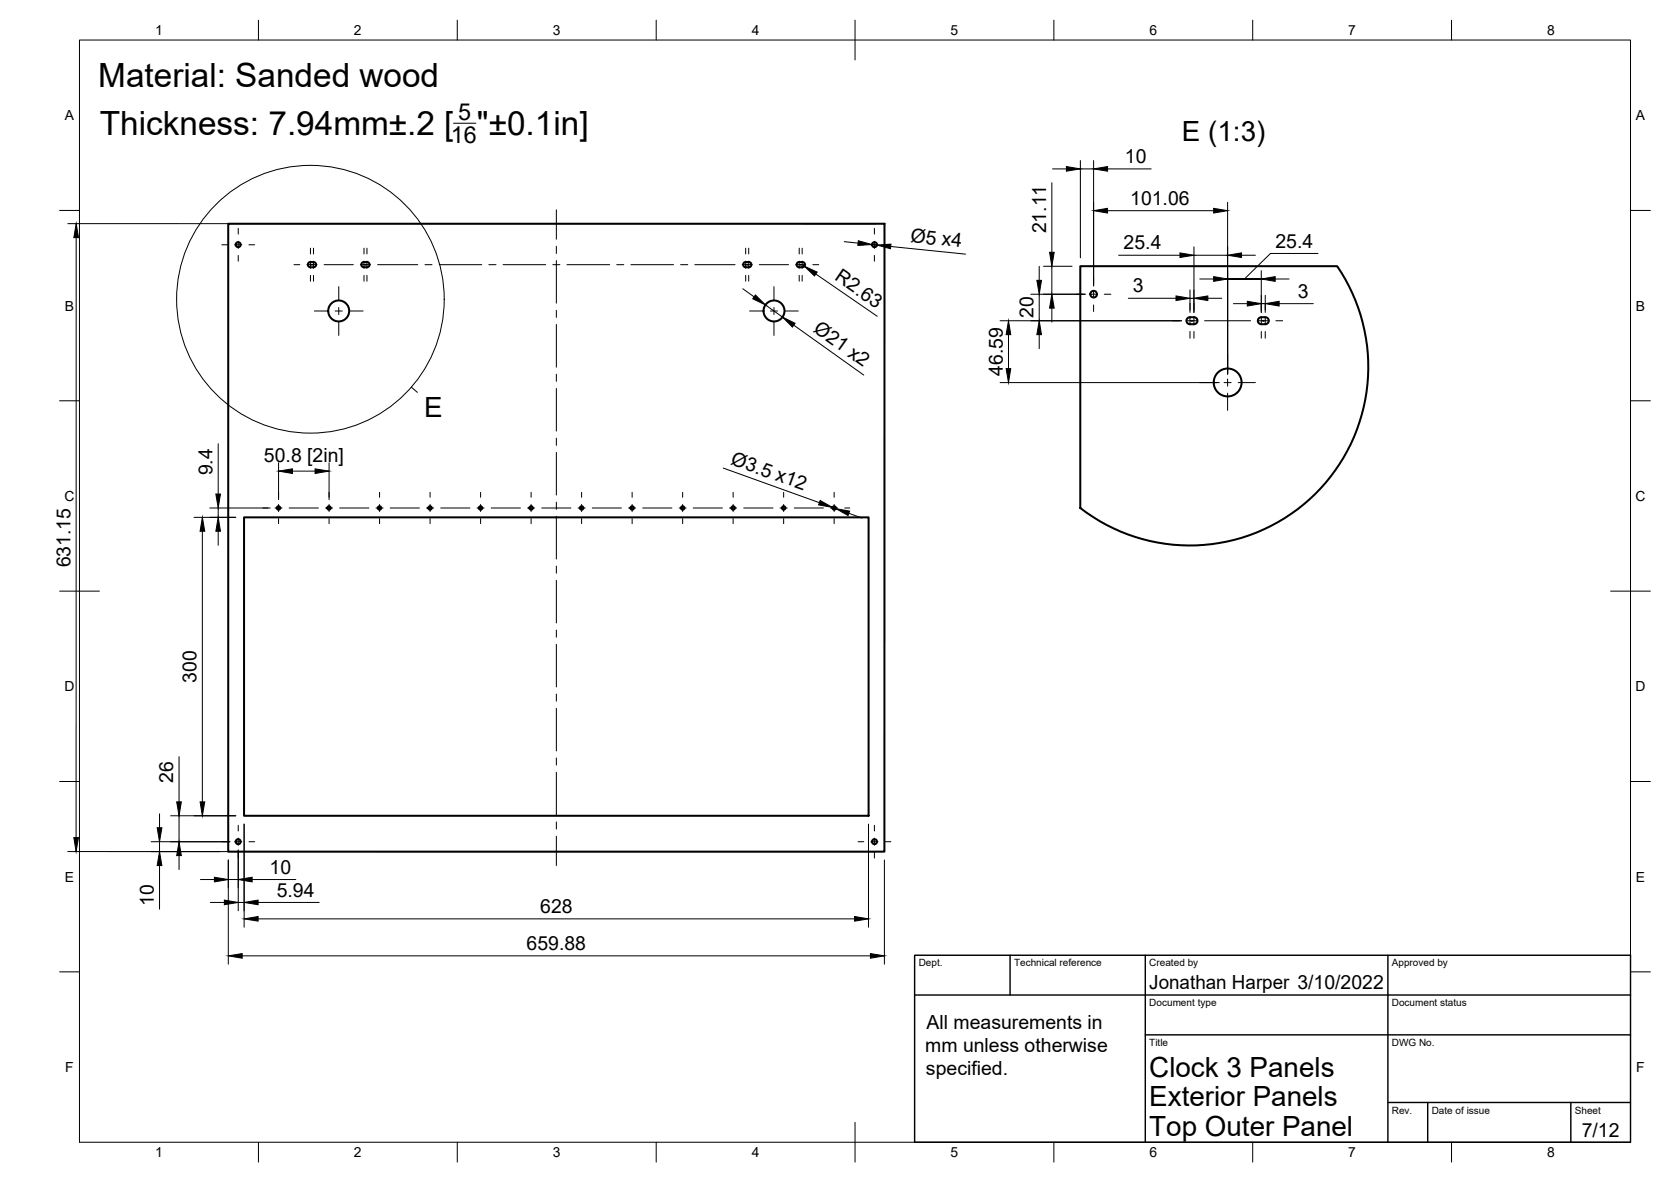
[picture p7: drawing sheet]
<svg xmlns="http://www.w3.org/2000/svg" width="420mm" height="297mm" viewBox="0 0 420 297" stroke-linecap="round" stroke-linejoin="round" font-family="sans-serif">
<!-- layer: Visible -->
<g fill="none" stroke="#000" stroke-width=".51">
<path d="M57.4 56.2h165v157.8h-165zM78.1 65.9h.7M78.1 65.8a.67 .67 0 0 0-.7 .7 .67 .67 0 0 0 .7 .7h.7a.67 .67 0 0 0 .7-.7 .67 .67 0 0 0-.7-.7M91.5 65.9h.7M91.5 65.8a.67 .67 0 0 0-.7 .7 .67 .67 0 0 0 .7 .7h.7M92.3 65.8a.67 .67 0 0 1 .6 .7 .67 .67 0 0 1-.6 .7M187.5 65.9h.8M187.5 65.8a.67 .67 0 0 0-.6 .7 .67 .67 0 0 0 .6 .7h.8a.67 .67 0 0 0 .6-.7 .67 .67 0 0 0-.6-.7M201 65.9h.7M201 65.8a.67 .67 0 0 0-.7 .7 .67 .67 0 0 0 .7 .7h.7a.67 .67 0 0 0 .7-.7 .67 .67 0 0 0-.7-.7M271.6 66.9h64.6a44.9 44.9 0 0 1-6.3 58 44.9 44.9 0 0 1-58.3 2.8zM298.6 80a1.82 1.82 0 0 1 2.4 .3 .88 .88 0 0 1-.8 1.2h-1a.88 .88 0 0 1-.8-.6 .88 .88 0 0 1 .2-.9z"/>
<path d="M316.5 80a1.8 1.8 0 0 1 2.5 .3 .88 .88 0 0 1-.9 1.2h-.9a.88 .88 0 0 1-.9-.6 .88 .88 0 0 1 .2-.9zM61.4 130h157v75h-157z"/>
<circle cx="59.9" cy="61.5" r=".62"/>
<circle cx="85.2" cy="78.1" r="2.64"/>
<circle cx="194.6" cy="78.1" r="2.64"/>
<circle cx="219.9" cy="61.5" r=".62"/>
<circle cx="275" cy="73.9" r=".84"/>
<circle cx="308.7" cy="96.1" r="3.5"/>
<circle cx="70" cy="127.7" r=".43"/>
<circle cx="82.7" cy="127.7" r=".43"/>
<circle cx="95.4" cy="127.7" r=".43"/>
<circle cx="108.1" cy="127.7" r=".43"/>
<circle cx="120.8" cy="127.7" r=".43"/>
<circle cx="133.6" cy="127.7" r=".43"/>
<circle cx="146.3" cy="127.7" r=".43"/>
<circle cx="159" cy="127.7" r=".43"/>
<circle cx="171.7" cy="127.7" r=".43"/>
<circle cx="184.4" cy="127.7" r=".43"/>
<circle cx="197.1" cy="127.7" r=".43"/>
<circle cx="209.8" cy="127.7" r=".43"/>
<circle cx="59.9" cy="211.5" r=".62"/>
<circle cx="219.9" cy="211.5" r=".62"/>
</g>
<!-- layer: Border -->
<g fill="none" stroke="#000" stroke-width=".25">
<path d="M20 10.1h390v276.9h-390zM65 5.1v5M115 5.1v5M165 5.1v5M215 5.1v10M265 5.1v5M315 5.1v5M365 5.1v5M15 52.9h5M410 52.9h5M15 100.7h5M410 100.7h5"/>
<path d="M15 148.6h10M405 148.6h10M15 196.4h5M410 196.4h5M15 244.2h5M410 244.2h5M65 287v5M115 287v5M165 287v5M215 282.1v9.9M265 287v5M315 287v5"/>
<path d="M365 287v5"/>
</g>
<!-- layer: TitleBlock -->
<path d="M230 240.1h180v46.9h-180zM230 250h180M254 240.1v9.9M288 240.1v46.9M349 240.1v46.9M288 260.1h122M349 277.1h61M359 277.1v9.9M395 277.1v9.9" fill="none" stroke="#000" stroke-width=".36"/>
<!-- layer: Dimensions -->
<g fill="none" stroke="#000" stroke-width=".25">
<path d="M17.1 56.2h203.2M19.2 59.7l-.1 150.8M264.5 45.9v17.5M264.6 42.4h3.5M271.7 40.4v24.4M271.7 42.4h3.3M275 40.4v31.4M278.5 52.9h26.7M278.5 42.4h11M308.7 50.8v43.2M186.8 72.6l2.8 2M192.5 76.6l4.2 3.1"/>
<path d="M201.7 66.5l.5 .4M205.1 68.9l15.5 10.6M212.3 60.7l3.5 .4M219.2 61.5l1.3 .1M224 61.9l18.8 2M259.2 73.9h13.7M261.3 66.9v3.5M261.3 73.9v6.7M262.4 66.9h7.2M264.5 66.9v7M264.5 77.4v3.5M281.3 64.1h15.4"/>
<path d="M283.7 75h12M299.2 72.9v5.6M299.2 75h1M300.2 62v16.5M300.2 64.1h8.5M301.7 70.1h3.5M303.7 75h3.5M308.7 70.1h8.4h-8.4M310.1 76.3h3.5M312.2 64.1h3.5M317.1 68v10.5M317.1 76.3h1"/>
<path d="M318.1 74.2v4.3M320.6 70.1h3.5M321.6 76.3h8.6M331.4 63.7h-12l-6.5 6.4M199.6 81.7l17.6 12.6M251.5 80.6h45.6M251.5 96.1h55.1M253.6 84.1v8.5M261.3 84.1v3.5M54.9 111.5v12.6M70 116.3v9.3M73.5 118.4h5.7"/>
<path d="M82.7 116.3v9.3M181.9 117.6l24.1 8.7M48.8 130h10.5M50.9 133.5v68M52.7 127.7h15.2M54.9 127.7v2.3M54.9 133.5v3.5M209.3 127.5l.8 .3M213.4 129l3.3 1.2M45 190.1v11.4M17 214h203.3M38 211.5h19.8"/>
<path d="M40.1 204.5v3.5M40.1 211.5v2.5M40.1 217.5v11M42.9 205h16.4M45 205v6.5M45 215v3.5M57.4 216.1v26.2M59.9 213.6v15.3M61.4 207.1v25.9M218.4 207.1v25.9M222.4 216.1v26.2M50.4 221h3.5"/>
<path d="M52.9 226.8h3.5M57.4 221h2.5M59.9 226.8h1.5M63.4 221h11M64.9 226.8h15.4M64.9 230.9h150M60.9 240.2h158"/>
</g>
<g fill="#000" stroke="#000" stroke-width=".25">
<path d="M19.2 56.2l.5 3.5h-1.1zM268.1 41.9l3.6 .5-3.6 .6zM275 52.9l3.5-.5v1.1zM275 42.4l3.5-.5v1.1zM305.2 52.4l3.5 .5-3.5 .6zM189.9 74.1l2.6 2.5-3.2-1.5zM202.2 66.9l3.3 1.5-.7 .9zM215.8 60.5l3.4 1-3.5 .2zM220.5 61.6l3.5-.3-.1 1.2zM260.7 70.4h1.2l-.6 3.5zM264.5 73.9l.6 3.5h-1.2zM263.9 63.4h1.2l-.6 3.5z"/>
<path d="M295.7 74.4l3.5 .6-3.5 .5zM296.7 63.5l3.5 .6-3.5 .6zM300.2 75l3.5-.6v1.1zM305.2 69.5l3.5 .6-3.5 .6zM308.7 64.1l3.5-.6v1.2zM313.6 75.7l3.5 .6-3.5 .6zM317.1 70.1l3.5-.6v1.2zM318.1 76.3l3.5-.6v1.2zM196.7 79.7l3.2 1.5-.7 1zM253.6 80.6l.5 3.5h-1.1zM253 92.6h1.1l-.5 3.5zM261.3 80.6l.6 3.5h-1.2z"/>
<path d="M70 118.4l3.5-.6v1.2zM79.2 117.8l3.5 .6-3.5 .6zM50.9 130l.6 3.5h-1.2zM54.9 130l.5 3.5h-1.1zM54.3 124.1h1.1l-.5 3.6zM206.2 125.8l3.1 1.7-3.5-.6zM210.1 127.8l3.5 .6-.4 1.1zM18.6 210.5h1.1l-.6 3.5zM39.5 208h1.2l-.6 3.5zM40.1 214l.6 3.5h-1.2zM45 211.5l.6 3.5h-1.2zM44.4 201.5h1.2l-.6 3.5z"/>
<path d="M50.3 201.5h1.2l-.6 3.5zM53.9 220.5l3.5 .5-3.5 .6zM56.4 226.2l3.5 .6-3.5 .6zM57.4 240.2l3.5-.6v1.2zM59.9 221l3.5-.5v1.1zM61.4 226.8l3.5-.6v1.2zM61.4 230.9l3.5-.6v1.2zM214.9 230.3l3.5 .6-3.5 .6zM218.9 239.6l3.5 .6-3.5 .6z"/>
</g>
<!-- layer: Center Lines -->
<g fill="none" stroke="#000" stroke-width=".25">
<path d="M59.9 57.4v1.4M139.9 52.7v7.4M219.9 57.4v1.4M55.8 61.5h1.4M59 61.5h1.8M59.9 60.6v1.8M59.9 64.2v1.4M62.6 61.5h1.4M73.9 66.5h1.5M77.2 66.5h2.5M78.1 62.4v1.4M78.1 65.6v1.8"/>
<path d="M78.1 69.2v1.5M78.8 62.4v1.4M78.8 65.6v1.8M78.8 69.2v1.5M79 78.2h3.5M81.5 66.5h7.3M84.3 78.2h1.8M85.2 72v3.5M85.2 77.3v1.7M87.8 78.2h3.5M90.6 66.5h2.6M91.5 62.4v1.4"/>
<path d="M91.5 65.6v1.8M91.5 69.2v1.5M92.3 62.4v1.4M92.3 65.6v1.8M92.3 69.2v1.5M95 66.5h10.1M106.8 66.5h1.8M110.4 66.5h10.7M122.9 66.5h1.8M126.5 66.5h10.7M139 66.5h1.8M139.9 61.9v1.8"/>
<path d="M139.9 65.5v10.7M139.9 78v1.8M142.6 66.5h10.7M155.1 66.5h1.7M158.6 66.5h10.8M171.1 66.5h1.8M174.7 66.5h10.1M186.6 66.5h2.5M187.5 62.4v1.4M187.5 65.6v1.8M187.5 69.2v1.5M188.3 62.4v1.4"/>
<path d="M188.3 65.6v1.8M188.3 69.2v1.5M188.5 78.2h3.4M190.9 66.5h7.4M193.7 78.2h1.8M194.6 72v3.5M194.6 77.3v1.7M197.3 78.2h3.4M200.1 66.5h2.5M201 62.4v1.4M201 65.6v1.8M201 69.2v1.5"/>
<path d="M201.7 62.4v1.4M201.7 65.6v1.8M201.7 69.2v1.5M204.4 66.5h1.5M215.8 61.5h1.4M219 61.5h1.8M219.9 60.6v1.8M219.9 64.2v1.4M222.5 61.5h1.5M270.7 73.9h1.6M274.1 73.9h1.8M275 69.6v1.7"/>
<path d="M275 73.1v1.7M275 76.6v1.7M277.7 73.9h1.6M299.2 76.2v1.7M299.2 79.7v1.8M300.2 76.2v1.7M300.2 79.7v1.8M317.1 76.2v1.7M317.1 79.7v1.8M318.1 76.2v1.7M318.1 79.7v1.8M85.2 80.8v3.5"/>
<path d="M139.9 81.5v10.8M139.9 94.1v1.7M139.9 97.6v10.7M194.6 80.8v3.5M294.8 80.6h1.7M298.3 80.6h2.8M299.2 83.3v1.7M300.2 83.3v1.7M301.7 96.1h4.3M302.9 80.6h11.6M307.8 96.1h1.8M308.7 89.1v4.4"/>
<path d="M308.7 95.2v1.8M308.7 98.8v4.3M311.3 96.1h4.4M316.2 80.6h2.8M317.1 83.3v1.7M318.1 83.3v1.7M320.8 80.6h1.7M139.9 110.1v1.8M139.9 113.7v10.7M66.1 127.7h1.3M69.2 127.7h1.7M70 123.7v1.3"/>
<path d="M70 126.8v1.8M70 130.3v1.3M72.7 127.7h7.4M81.9 127.7h1.7M82.7 123.7v1.3M82.7 126.8v1.8M82.7 130.3v1.3M85.4 127.7h7.4M94.6 127.7h1.7M95.4 123.7v1.3M95.4 126.8v1.8M95.4 130.3v1.3"/>
<path d="M98.1 127.7h7.4M107.3 127.7h1.7M108.1 123.7v1.3M108.1 126.8v1.8M108.1 130.3v1.3M110.8 127.7h7.4M120 127.7h1.7M120.8 123.7v1.3M120.8 126.8v1.8M120.8 130.3v1.3M123.5 127.7h7.4M132.7 127.7h1.7"/>
<path d="M133.5 123.7v1.3M133.5 126.8v1.8M133.5 130.3v1.3M136.2 127.7h7.4M139.9 126.2v1.8M139.9 129.8v10.7M145.4 127.7h1.7M146.2 123.7v1.3M146.2 126.8v1.8M146.2 130.3v1.3M148.9 127.7h7.4M158.1 127.7h1.7"/>
<path d="M158.9 123.7v1.3M158.9 126.8v1.8M158.9 130.3v1.3M161.6 127.7h7.4M170.8 127.7h1.7M171.6 123.7v1.3M171.6 126.8v1.8M171.6 130.3v1.3M174.3 127.7h7.4M183.4 127.7h1.8M184.3 123.7v1.3M184.3 126.8v1.8"/>
<path d="M184.3 130.3v1.3M187 127.7h7.4M196.1 127.7h1.8M197 123.7v1.3M197 126.8v1.8M197 130.3v1.3M199.7 127.7h7.4M208.8 127.7h1.8M209.7 123.7v1.3M209.7 126.8v1.8M209.7 130.3v1.3M212.4 127.7h1.3"/>
<path d="M139.9 142.3v1.7M139.9 145.8v10.8M139.9 158.3v1.8M139.9 161.9v10.7M139.9 174.4v1.8M139.9 178v10.7M139.9 190.5v1.8M139.9 194.1v10.7M55.8 211.5h1.4M59 211.5h1.8M59.9 207.4v1.4M59.9 210.6v1.8"/>
<path d="M59.9 214.2v1.4M62.6 211.5h1.4M139.9 206.6v1.8M139.9 210.1v7.4M215.8 211.5h1.4M219 211.5h1.8M219.9 207.4v1.4M219.9 210.6v1.8M219.9 214.2v1.4M222.5 211.5h1.5"/>
</g>
<g fill="#000" stroke="#000" stroke-width=".25">
<circle cx="78.4" cy="66.5" r=".11"/>
<circle cx="91.9" cy="66.5" r=".11"/>
<circle cx="187.9" cy="66.5" r=".11"/>
<circle cx="201.3" cy="66.5" r=".11"/>
<circle cx="299.7" cy="80.6" r=".11"/>
<circle cx="317.6" cy="80.6" r=".11"/>
</g>
<!-- layer: Annotations -->
<g fill="none" stroke="#000" stroke-width=".25">
<path d="M114 31h5.7M103.4 97.3l1.5 1.3"/>
<circle cx="78" cy="75.2" r="33.6"/>
</g>
<g font-size="8.4">
<text x="24.7" y="22">Material: Sanded wood</text>
<text x="25.1" y="34">Thickness: 7.94mm±.2 [</text>
<text x="119.9" y="34">&quot;±0.1in]</text>
</g>
<g font-size="7">
<text x="297.2" y="35.4">E (1:3)</text>
<text x="106.7" y="104.7">E</text>
<text x="289" y="270.6">Clock 3 Panels</text>
<text x="289" y="278.1">Exterior Panels</text>
<text x="289" y="285.5">Top Outer Panel</text>
</g>
<g font-size="5.9">
<text x="113.4" y="36">16</text>
<text x="115.2" y="30.3">5</text>
</g>
<g font-size="4.9">
<text x="282.9" y="41">10</text>
<text x="284.2" y="51.5">101.06</text>
<text x="263.1" y="58.7" transform="rotate(-90 263.1 58.7)">21.11</text>
<text x="228.8" y="60.9" transform="rotate(6 228.8 60.9)">Ø5 x4</text>
<text x="282.5" y="62.7">25.4</text>
<text x="320.7" y="62.2">25.4</text>
<text x="209.7" y="70.2" transform="rotate(35 209.7 70.2)">R2.63</text>
<text x="284.9" y="73.5">3</text>
<text x="326.3" y="74.9">3</text>
<text x="204.3" y="83.2" transform="rotate(35 204.3 83.2)">Ø21 x2</text>
<text x="259.8" y="80" transform="rotate(-90 259.8 80)">20</text>
<text x="252.1" y="94.4" transform="rotate(-90 252.1 94.4)">46.59</text>
<text x="53.4" y="119.5" transform="rotate(-90 53.4 119.5)">9.4</text>
<text x="66.4" y="116">50.8 [2in]</text>
<text x="183.5" y="116.6" transform="rotate(20 183.5 116.6)">Ø3.5 x12</text>
<text x="17.7" y="142.6" transform="rotate(-90 17.7 142.6)">631.15</text>
<text x="49.4" y="171.6" transform="rotate(-90 49.4 171.6)">300</text>
<text x="43.6" y="196.8" transform="rotate(-90 43.6 196.8)">26</text>
<text x="67.8" y="219.6">10</text>
<text x="38.7" y="227.6" transform="rotate(-90 38.7 227.6)">10</text>
<text x="69.6" y="225.3">5.94</text>
<text x="135.8" y="229.5">628</text>
<text x="132.4" y="238.7">659.88</text>
<text x="289" y="248.5">Jonathan Harper 3/10/2022</text>
<text x="233" y="258.5">All measurements in</text>
<text x="232.6" y="264.3">mm unless otherwise</text>
<text x="232.8" y="270.2">specified.</text>
<text x="397.7" y="285.7">7/12</text>
</g>
<g font-size="3.5">
<text x="39" y="8.8">1</text>
<text x="89" y="8.8">2</text>
<text x="139" y="8.8">3</text>
<text x="189" y="8.8">4</text>
<text x="239" y="8.8">5</text>
<text x="289" y="8.8">6</text>
<text x="339" y="8.8">7</text>
<text x="389" y="8.8">8</text>
<text x="16.3" y="30.2">A</text>
<text x="411.3" y="30.2">A</text>
<text x="16.3" y="78">B</text>
<text x="411.3" y="78">B</text>
<text x="16.2" y="125.9">C</text>
<text x="411.2" y="125.9">C</text>
<text x="16.2" y="173.7">D</text>
<text x="411.2" y="173.7">D</text>
<text x="16.3" y="221.6">E</text>
<text x="411.3" y="221.6">E</text>
<text x="16.4" y="269.4">F</text>
<text x="411.4" y="269.4">F</text>
<text x="39" y="290.8">1</text>
<text x="89" y="290.8">2</text>
<text x="139" y="290.8">3</text>
<text x="189" y="290.8">4</text>
<text x="239" y="290.8">5</text>
<text x="289" y="290.8">6</text>
<text x="339" y="290.8">7</text>
<text x="389" y="290.8">8</text>
</g>
<g font-size="2.5">
<text x="231" y="242.9">Dept.</text>
<text x="255" y="242.9">Technical reference</text>
<text x="289" y="242.9">Created by</text>
<text x="350" y="242.9">Approved by</text>
<text x="289" y="252.8">Document type</text>
<text x="350" y="252.8">Document status</text>
<text x="289" y="262.9">Title</text>
<text x="350" y="262.9">DWG No.</text>
<text x="350" y="279.9">Rev.</text>
<text x="360" y="279.9">Date of issue</text>
<text x="396" y="279.9">Sheet</text>
</g>
</svg>
